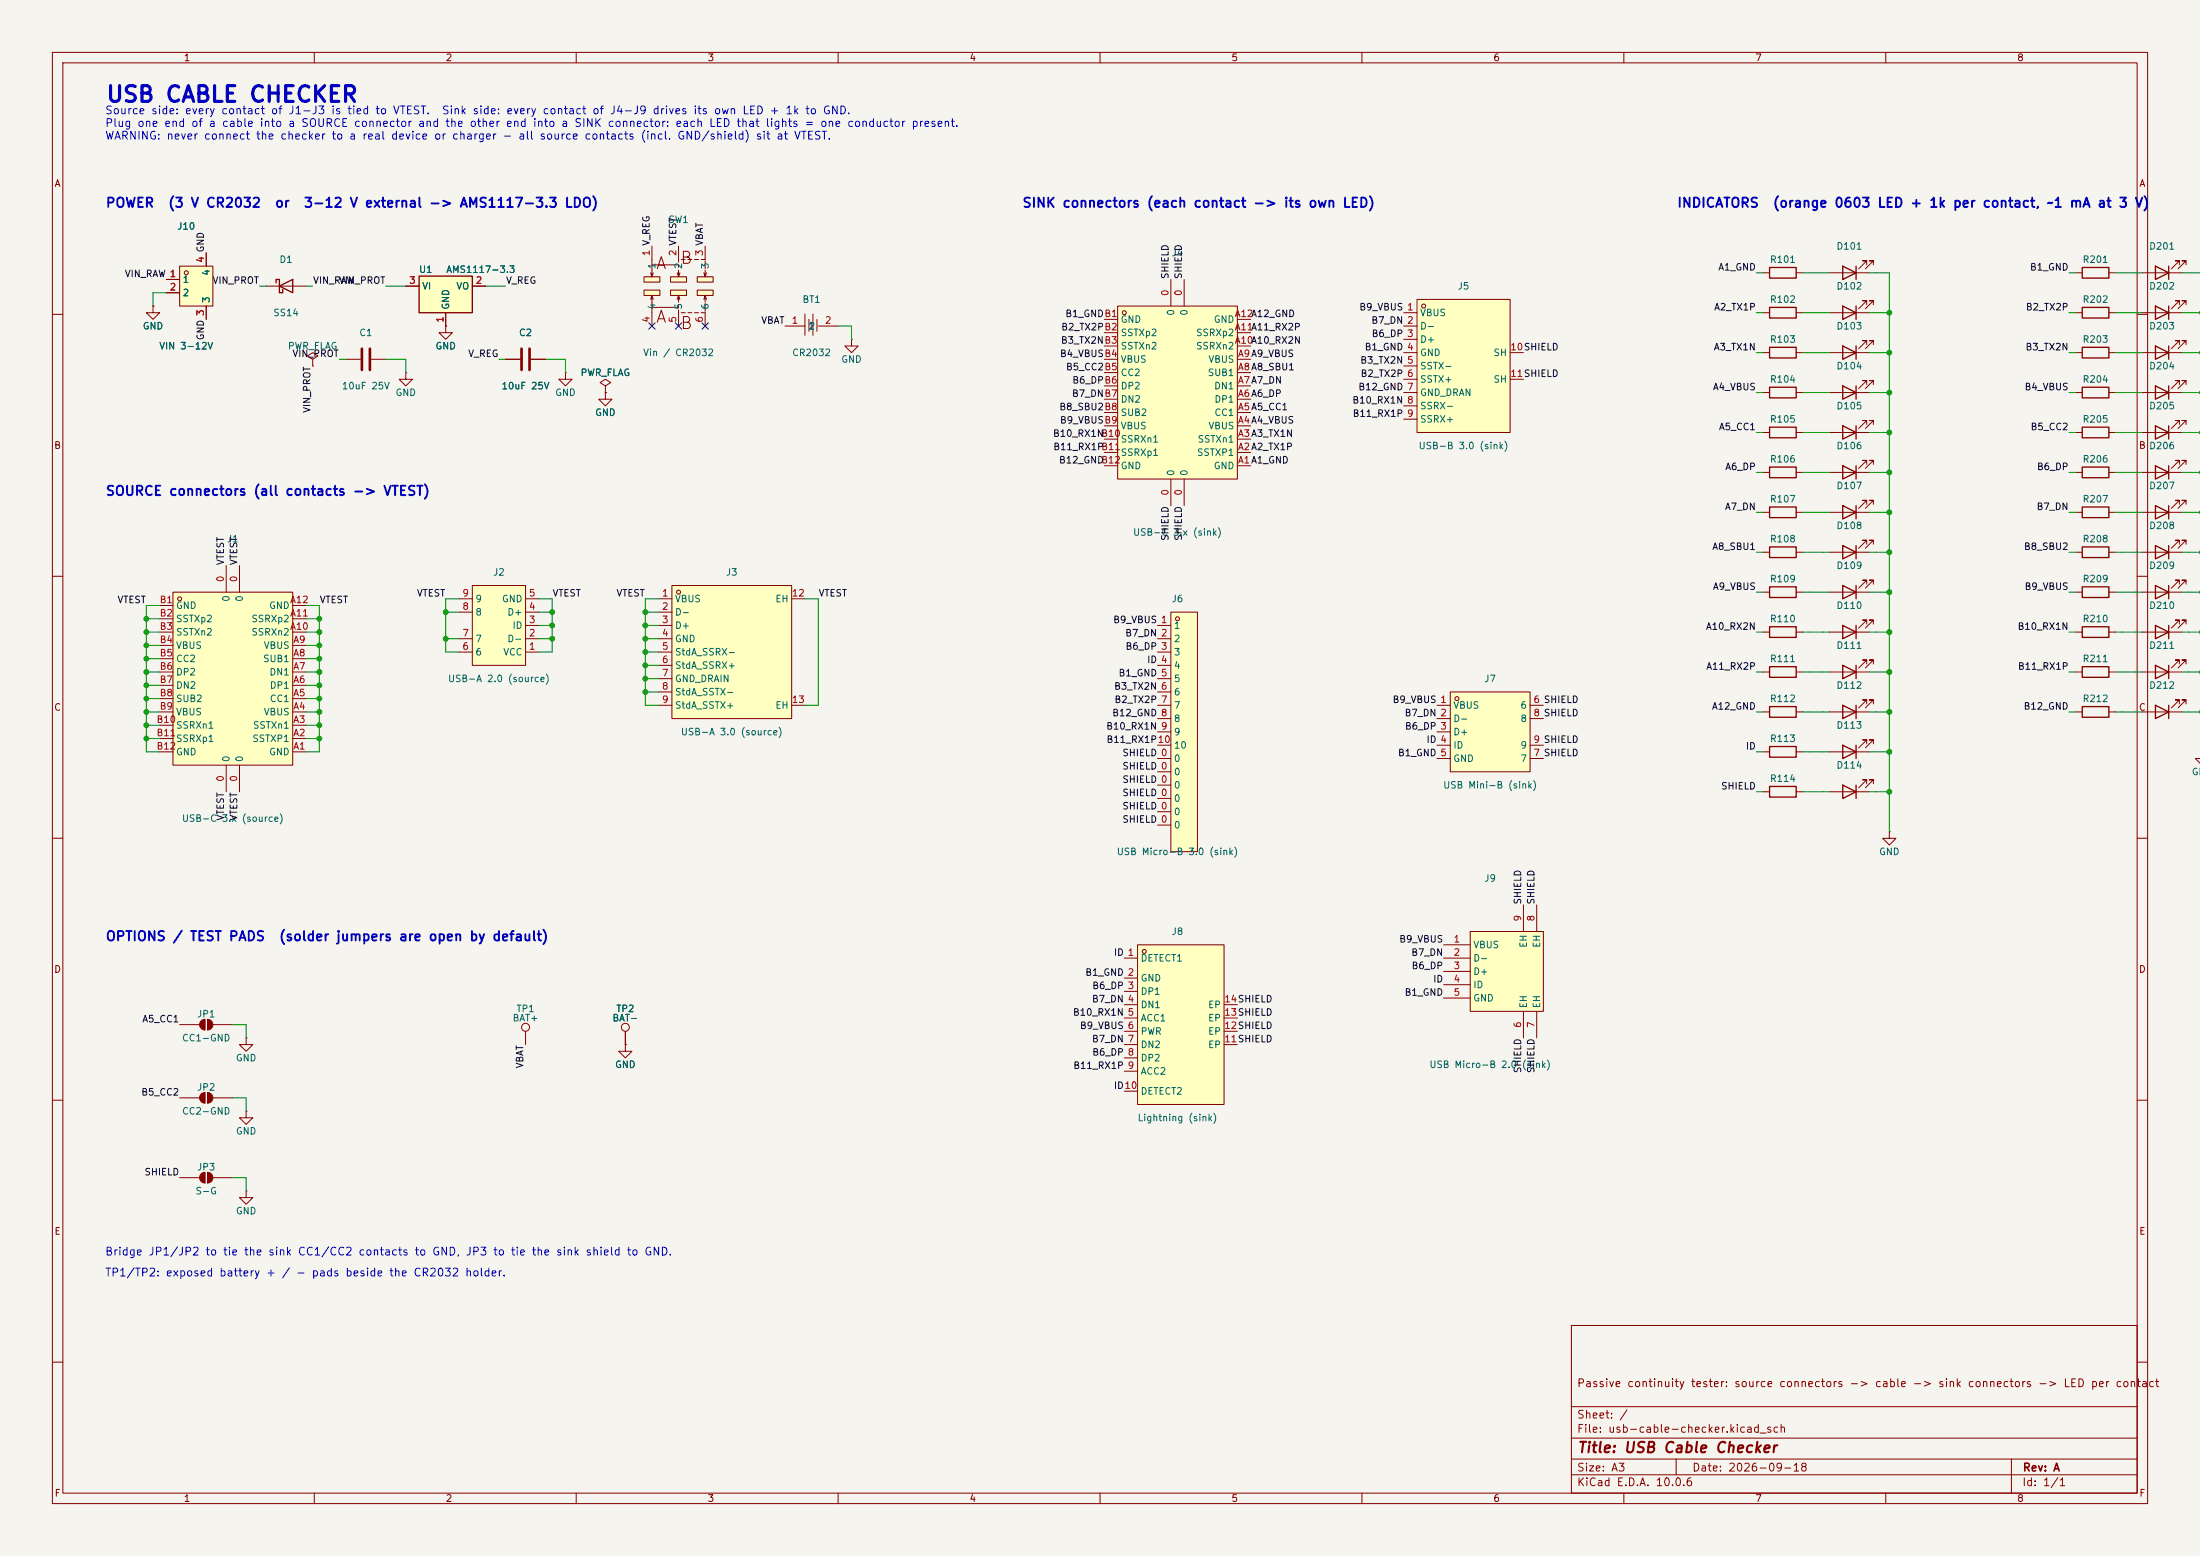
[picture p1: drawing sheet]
<svg xmlns="http://www.w3.org/2000/svg" width="420mm" height="297mm" viewBox="0 0 420 297" stroke-linecap="round" stroke-linejoin="round" font-family="sans-serif">
<path d="M0 0h420v297h-420z" fill="#f5f4ef" stroke="#f5f4ef" stroke-width=".19"/>
<g fill="none" stroke="#840000" stroke-width=".19">
<path d="M10 10h400v277h-400zM12 12h396v273h-396zM60 10v2M110 10v2M160 10v2M210 10v2M260 10v2M310 10v2M360 10v2M396.2 52.1h1.3M402.6 52.1h1.3M408.9 59.7h7.7"/>
<path d="M408.9 52.1h7.7M416.1 58.2v-.8h-.8h.8l-1.6 1.5M416.1 50.5v-.7h-.8h.8l-1.6 1.5M417.3 58.2v-.8h-.7h.7l-1.5 1.5M417.3 50.5v-.7h-.7h.7l-1.5 1.5M10 60h2M349.2 74.9h7.7M356.4 73.4v-.8h-.8h.8l-1.6 1.6M357.6 73.4v-.8h-.7h.7l-1.5 1.6M396.2 67.3h1.3M402.6 67.3h1.3M408 60h2"/>
<path d="M336.5 82.6h1.3M342.9 82.6h1.3M349.2 82.6h7.7M349.2 97.8h7.7M349.2 90.2h7.7M356.4 81v-.7h-.8h.8l-1.6 1.5M356.4 96.3v-.8h-.8h.8l-1.6 1.5M356.4 88.6v-.7h-.8h.8l-1.6 1.5M357.6 81v-.7h-.7h.7l-1.5 1.5M357.6 96.3v-.8h-.7h.7l-1.5 1.5M357.6 88.6v-.7h-.7h.7l-1.5 1.5M10 110h2"/>
<path d="M408 110h2M10 160h2M408 160h2M34.3 195.6h3.8M39.1 194.6v2M39.6 194.6v2M40.6 195.6h3.8M47 198.1v1.3h1.3l-1.3 1.3-1.3-1.3h1.3M47 198.1h.1M10 210h2M34.3 209.6h3.8M39.1 208.5v2.1"/>
<path d="M39.6 208.5v2.1M40.6 209.6h3.8M47 212.1v1.3h1.3l-1.3 1.2-1.3-1.2h1.3M47 212.1h.1M408 210h2M34.3 224.8h3.8M39.1 223.8v2M39.6 223.8v2M40.6 224.8h3.8M47 227.3v1.3h1.3l-1.3 1.3-1.3-1.3h1.3M47 227.3h.1M300 253h108v32h-108z"/>
<path d="M10 260h2M300 278.5h108M300 274.5h108M300 268.5h108M320 278.5v3M384 278.5v6.5M408 260h2M60 285v2M110 285v2M160 285v2M210 285v2M260 285v2"/>
<path d="M300 281.5h108M310 285v2M360 285v2"/>
</g>
<g fill="none" stroke="#840000" stroke-width=".25">
<path d="M397.5 51.1h5.1v2h-5.1zM411.5 58.4l2.5 1.3-2.5 1.3zM411.5 50.8l2.5 1.3-2.5 1.2zM414 50.8v2.5M414 58.4v2.6M351.8 73.7l2.5 1.2-2.5 1.3zM354.3 73.7v2.5M397.5 66.3h5.1v2h-5.1zM337.8 81.5h5.1v2.1h-5.1zM351.8 81.3l2.5 1.3-2.5 1.2zM351.8 96.5l2.5 1.3-2.5 1.3zM351.8 88.9l2.5 1.3-2.5 1.2z"/>
<path d="M354.3 81.3v2.5M354.3 88.9v2.5M354.3 96.5v2.6"/>
</g>
<g fill="#840000" stroke="#840000" stroke-width=".19">
<path d="M38.4 208.8l.7-.3v2.1a1.02 1.02 0 0 1-.9-.7 1.02 1.02 0 0 1 .2-1.1z"/>
<path d="M39.6 208.5a1.02 1.02 0 0 1 1 1.1 1.02 1.02 0 0 1-1 1z"/>
<path d="M38.4 194.9l.7-.3v2a1.02 1.02 0 0 1-.9-.6 1.02 1.02 0 0 1 .2-1.1z"/>
<path d="M39.6 194.6a1.02 1.02 0 0 1 1 1 1.02 1.02 0 0 1-1 1z"/>
<path d="M38.4 224.1l.7-.3v2a1.02 1.02 0 0 1-.9-.6 1.02 1.02 0 0 1 .2-1.1z"/>
<path d="M39.6 223.8a1.02 1.02 0 0 1 1 1 1.02 1.02 0 0 1-1 1z"/>
</g>
<path d="M33 113h22.9v33.1h-22.9z" fill="#ffffc2"/>
<g fill="none" stroke="#840000" stroke-width=".19">
<path d="M162.6 64.8v1.2h1.2l-1.2 1.3-1.3-1.3h1.3M162.6 64.8h.1M30.5 118.1h2.5M30.5 115.6h2.5M33 113h22.9v33.1h-22.9zM43.2 108v5M45.7 108v5M55.9 118.1h2.5M55.9 115.6h2.5M349.2 105.4h7.7M356.4 103.9v-.8h-.8h.8l-1.6 1.5M357.6 103.9v-.8h-.7h.7l-1.5 1.5"/>
<path d="M30.5 138.4h2.5M30.5 135.9h2.5M30.5 133.4h2.5M30.5 130.8h2.5M30.5 128.3h2.5M30.5 125.7h2.5M30.5 123.2h2.5M30.5 120.7h2.5M55.9 138.4h2.5M55.9 135.9h2.5M55.9 133.4h2.5M55.9 130.8h2.5"/>
<path d="M55.9 128.3h2.5M55.9 125.7h2.5M55.9 123.2h2.5M55.9 120.7h2.5M30.5 143.5h2.5M30.5 141h2.5M43.2 146.1v5M45.7 146.1v5M55.9 143.5h2.5M55.9 141h2.5"/>
<circle cx="34.3" cy="114.3" r=".38"/>
</g>
<path d="M351.8 104.1l2.5 1.3-2.5 1.3zM354.3 104.1v2.6" fill="none" stroke="#840000" stroke-width=".25"/>
<path d="M270.5 57.2h17.8v25.4h-17.8z" fill="#ffffc2"/>
<g fill="none" stroke="#840000" stroke-width=".19">
<path d="M153.7 59.9v4.1M155.2 59.9v4.1M268 59.7h2.5M270.5 57.2h17.8v25.4h-17.8zM149.9 62.2h3.8M154.4 61v2.3M156 61v2.3M156.2 62.2h3.8M268 62.2h2.5M268 64.8h2.5M268 67.3h2.5M268 69.9h2.5"/>
<path d="M268 72.4h2.5M268 74.9h2.5M268 77.5h2.5M288.3 67.3h2.5M288.3 72.4h2.5M268 80h2.5M349.2 113h7.7M356.4 111.5v-.8h-.8h.8l-1.6 1.6M357.6 111.5v-.8h-.7h.7l-1.5 1.6"/>
<circle cx="271.8" cy="58.4" r=".38"/>
</g>
<path d="M351.8 111.8l2.5 1.2-2.5 1.3zM354.3 111.8v2.5" fill="none" stroke="#840000" stroke-width=".25"/>
<path d="M128.3 111.8h22.8v25.4h-22.8z" fill="#ffffc2"/>
<g fill="none" stroke="#840000" stroke-width=".19">
<path d="M125.7 114.3h2.6M125.7 116.8h2.6M125.7 119.4h2.6M128.3 111.8h22.8v25.4h-22.8zM151.1 114.3h2.6M125.7 121.9h2.6M125.7 124.5h2.6M125.7 127h2.6M125.7 129.5h2.6M125.7 132.1h2.6M125.7 134.6h2.6M151.1 134.6h2.6"/>
<circle cx="129.5" cy="113" r=".38"/>
</g>
<path d="M90.2 111.8h10.1v15.2h-10.1z" fill="#ffffc2"/>
<g fill="none" stroke="#840000" stroke-width=".19">
<path d="M87.6 116.8h2.6M87.6 114.3h2.6M90.2 111.8h10.1v15.2h-10.1zM100.3 119.4h2.6M100.3 116.8h2.6M100.3 114.3h2.6M87.6 124.5h2.6M87.6 121.9h2.6M100.3 124.5h2.6M100.3 121.9h2.6M119.4 199.4v1.3h1.2l-1.2 1.2-1.3-1.2h1.3M119.4 199.4h.1"/>
<path d="M119.4 196.9v2.5"/>
<circle cx="119.4" cy="196.1" r=".76"/>
</g>
<g fill="#ffffc2">
<path d="M122.9 52.8h3.1v1h-3.1z"/>
<path d="M122.9 55.4h3.1v1h-3.1z"/>
<path d="M128 52.8h3.1v1h-3.1z"/>
<path d="M128 55.4h3.1v1h-3.1z"/>
<path d="M133.1 52.8h3v1h-3z"/>
<path d="M133.1 55.4h3v1h-3z"/>
</g>
<g fill="none" stroke="#840000" stroke-width=".19">
<path d="M122.9 52.8h3.1v1h-3.1zM122.9 55.4h3.1v1h-3.1zM124.2 57.2l.3-.8v2.3h5v-.5M124.5 47v3.6M124.5 58.7v3.5M124.5 56.4l.2 .8M124.7 52.1l-.2 .7M128 52.8h3.1v1h-3.1zM128 55.4h3.1v1h-3.1zM129.3 57.2l.2-.8v1.3M129.5 51v-.4h-5v2.2l-.3-.7M129.5 51.6v1.2l-.2-.7"/>
<path d="M129.5 47v3M129.5 59.2v3M129.5 56.4l.3 .8M129.8 52.1l-.3 .7M130.1 49.5h.7M130.1 59.7h.7M131.3 49.5h.8M131.3 59.7h.8M132.6 49.5h.7M132.6 59.7h.7M133.1 52.8h3v1h-3zM133.1 55.4h3v1h-3z"/>
<path d="M133.9 59.7h.7v2.5M134.4 57.2l.2-.8v1.3M134.6 51.6v1.2l-.2-.7M134.6 47v2.5h-.7M134.6 49.8v.5M134.6 50.6v.7M134.6 57.9v.8M134.6 58.9v.5M134.6 56.4l.3 .8M134.9 52.1l-.3 .7M336.5 59.7h1.3M342.9 59.7h1.3"/>
<path d="M396.2 59.7h1.3M402.6 59.7h1.3M115.6 74.9v1.3h1.2l-1.2 1.3-1.3-1.3h1.3M115.6 74.9h.1M336.5 67.3h1.3M342.9 67.3h1.3M349.2 67.3h7.7M356.4 65.8v-.8h-.8h.8l-1.6 1.5M357.6 65.8v-.8h-.7h.7l-1.5 1.5M336.5 90.2h1.3M336.5 97.8h1.3M342.9 90.2h1.3"/>
<path d="M342.9 97.8h1.3M336.5 113h1.3M342.9 113h1.3"/>
</g>
<path d="M337.8 58.7h5.1v2h-5.1zM397.5 58.7h5.1v2h-5.1zM337.8 66.3h5.1v2h-5.1zM351.8 66l2.5 1.3-2.5 1.3zM354.3 66v2.6M337.8 89.2h5.1v2h-5.1zM337.8 96.8h5.1v2h-5.1zM337.8 112h5.1v2h-5.1z" fill="none" stroke="#840000" stroke-width=".25"/>
<path d="M213.4 58.4h22.8v33h-22.8z" fill="#ffffc2"/>
<g fill="none" stroke="#840000" stroke-width=".19">
<path d="M213.4 58.4h22.8v33h-22.8zM223.5 53.3v5.1M226.1 53.3v5.1M96.5 68.6h2.8M101.3 68.6h2.8M107.9 71.1v1.3h1.3l-1.3 1.3-1.2-1.3h1.2M107.9 71.1h.1M115.6 73.7l1-.7-1-.6-1 .6 1 .7v1.2M115.6 74.9h.1M210.8 78.7h2.6M210.8 76.2h2.6M210.8 73.7h2.6"/>
<path d="M210.8 71.1h2.6M210.8 68.6h2.6M210.8 66h2.6M210.8 63.5h2.6M210.8 61h2.6M236.2 78.7h2.6M236.2 76.2h2.6M236.2 73.7h2.6M236.2 71.1h2.6M236.2 68.6h2.6M236.2 66h2.6M236.2 63.5h2.6"/>
<path d="M236.2 61h2.6M210.8 88.9h2.6M210.8 86.4h2.6M210.8 83.8h2.6M210.8 81.3h2.6M223.5 91.4v5.1M226.1 91.4v5.1M236.2 88.9h2.6M236.2 86.4h2.6M236.2 83.8h2.6M236.2 81.3h2.6M336.5 105.4h1.3"/>
<path d="M342.9 105.4h1.3M356.4 119.1v-.7h-.8h.8l-1.6 1.5M357.6 119.1v-.7h-.7h.7l-1.5 1.5M336.5 128.3h1.3M336.5 120.7h1.3M336.5 135.9h1.3M342.9 128.3h1.3M342.9 120.7h1.3M342.9 135.9h1.3M349.2 128.3h7.7M349.2 120.7h7.7M349.2 135.9h7.7"/>
<path d="M356.4 126.7v-.7h-.8h.8l-1.6 1.5M356.4 134.4v-.8h-.8h.8l-1.6 1.5M357.6 126.7v-.7h-.7h.7l-1.5 1.5M357.6 134.4v-.8h-.7h.7l-1.5 1.5M336.5 151.1h1.3M336.5 143.5h1.3M342.9 151.1h1.3M342.9 143.5h1.3M349.2 151.1h7.7M349.2 143.5h7.7M356.4 149.6v-.8h-.8h.8l-1.6 1.6M356.4 142v-.8h-.8h.8l-1.6 1.5"/>
<path d="M357.6 149.6v-.8h-.7h.7l-1.5 1.6M357.6 142v-.8h-.7h.7l-1.5 1.5M360.7 158.8v1.2h1.2l-1.2 1.3-1.3-1.3h1.3M360.7 158.8h.1M100.3 196.9v2.5"/>
<circle cx="214.6" cy="59.7" r=".38"/>
<circle cx="100.3" cy="196.1" r=".76"/>
</g>
<g fill="none" stroke="#840000" stroke-width=".25">
<path d="M337.8 104.4h5.1v2h-5.1zM337.8 119.6h5.1v2.1h-5.1zM351.8 119.4l2.5 1.3-2.5 1.2zM354.3 119.4v2.5M337.8 127.3h5.1v2h-5.1zM337.8 134.9h5.1v2h-5.1zM351.8 127l2.5 1.3-2.5 1.2zM351.8 134.6l2.5 1.3-2.5 1.3zM354.3 127v2.5M354.3 134.6v2.6M337.8 150.1h5.1v2h-5.1zM337.8 142.5h5.1v2h-5.1z"/>
<path d="M351.8 149.9l2.5 1.2-2.5 1.3zM351.8 142.2l2.5 1.3-2.5 1.3zM354.3 142.2v2.6M354.3 149.9v2.5"/>
</g>
<path d="M99.6 66.5v4.1M101.1 66.5v4.1" fill="none" stroke="#840000" stroke-width=".51"/>
<path d="M80 52.7h10.2v7h-10.2z" fill="#ffffc2"/>
<path d="M80 52.7h10.2v7h-10.2z" fill="none" stroke="#840000" stroke-width=".25"/>
<path d="M77.5 54.6h2.5M85.1 59.7v2.5M90.2 54.6h2.5" fill="none" stroke="#840000" stroke-width=".19"/>
<path d="M34.3 50.8h6.3v7.6h-6.3z" fill="#ffffc2"/>
<g fill="none" stroke="#840000" stroke-width=".19">
<path d="M29.2 58.4v1.3h1.3l-1.3 1.3-1.3-1.3h1.3M29.2 58.4h.1M31.7 53.3h2.6M31.7 55.9h2.6M34.3 50.8h6.3v7.6h-6.3zM39.4 48.3v2.5M39.4 58.4v2.6M50.8 54.6h7.6M336.5 52.1h1.3M342.9 52.1h1.3M59.7 68.6l1-.7-1-.6-1 .6 1 .7v1.3M59.7 69.9h.1"/>
<path d="M66 68.6h2.8M70.9 68.6h2.8M77.5 71.1v1.3h1.2l-1.2 1.3-1.3-1.3h1.3M77.5 71.1h.1M85.1 62.2v1.3h1.3l-1.3 1.3-1.3-1.3h1.3M85.1 62.2h.1M396.2 82.6h1.3M396.2 90.2h1.3M402.6 82.6h1.3M402.6 90.2h1.3M408.9 82.6h7.7M408.9 90.2h7.7"/>
<path d="M416.1 81v-.7h-.8h.8l-1.6 1.5M416.1 88.6v-.7h-.8h.8l-1.6 1.5M417.3 81v-.7h-.7h.7l-1.5 1.5M417.3 88.6v-.7h-.7h.7l-1.5 1.5"/>
<circle cx="35.6" cy="52.1" r=".38"/>
</g>
<path d="M52.7 54v-.7h.6v2.6h.7v-.7M53.3 54.6l2.6-1.3v2.6zM337.8 51.1h5.1v2h-5.1zM397.5 89.2h5.1v2h-5.1zM397.5 81.5h5.1v2.1h-5.1zM411.5 81.3l2.5 1.3-2.5 1.2zM411.5 88.9l2.5 1.3-2.5 1.2zM414 81.3v2.5M414 88.9v2.5" fill="none" stroke="#840000" stroke-width=".25"/>
<path d="M69.1 66.5v4.1M70.6 66.5v4.1" fill="none" stroke="#840000" stroke-width=".51"/>
<path d="M217.2 180.3h16.5v30.5h-16.5z" fill="#ffffc2"/>
<g fill="none" stroke="#840000" stroke-width=".19">
<path d="M349.2 52.1h7.7M349.2 59.7h7.7M356.4 50.5v-.7h-.8h.8l-1.6 1.5M356.4 58.2v-.8h-.8h.8l-1.6 1.5M357.6 50.5v-.7h-.7h.7l-1.5 1.5M357.6 58.2v-.8h-.7h.7l-1.5 1.5M408.9 74.9h7.7M416.1 73.4v-.8h-.8h.8l-1.6 1.6M417.3 73.4v-.8h-.7h.7l-1.5 1.6M396.2 97.8h1.3M402.6 97.8h1.3M408.9 113h7.7"/>
<path d="M408.9 105.4h7.7M416.1 111.5v-.8h-.8h.8l-1.6 1.6M416.1 103.9v-.8h-.8h.8l-1.6 1.5M416.1 119.1v-.7h-.8h.8l-1.6 1.5M417.3 111.5v-.8h-.7h.7l-1.5 1.6M417.3 103.9v-.8h-.7h.7l-1.5 1.5M417.3 119.1v-.7h-.7h.7l-1.5 1.5M396.2 120.7h1.3M396.2 128.3h1.3M402.6 120.7h1.3M402.6 128.3h1.3M408.9 135.9h7.7"/>
<path d="M408.9 120.7h7.7M416.1 134.4v-.8h-.8h.8l-1.6 1.5M417.3 134.4v-.8h-.7h.7l-1.5 1.5M420 144.8h-.9l.9 .9M214.6 182.9h2.6M214.6 186.7h2.6M214.6 189.2h2.6M214.6 191.8h2.6M214.6 194.3h2.6M214.6 196.9h2.6M214.6 199.4h2.6M217.2 180.3h16.5v30.5h-16.5z"/>
<path d="M233.7 191.8h2.5M233.7 194.3h2.5M233.7 196.9h2.5M233.7 199.4h2.5M214.6 201.9h2.6M214.6 204.5h2.6M214.6 208.3h2.6"/>
<circle cx="218.4" cy="181.6" r=".38"/>
</g>
<g fill="none" stroke="#840000" stroke-width=".25">
<path d="M351.8 50.8l2.5 1.3-2.5 1.2zM351.8 58.4l2.5 1.3-2.5 1.3zM354.3 50.8v2.5M354.3 58.4v2.6M411.5 73.7l2.5 1.2-2.5 1.3zM414 73.7v2.5M397.5 96.8h5.1v2h-5.1zM397.5 119.6h5.1v2.1h-5.1zM411.5 111.8l2.5 1.2-2.5 1.3zM411.5 104.1l2.5 1.3-2.5 1.3zM411.5 119.4l2.5 1.3-2.5 1.2zM414 104.1v2.6"/>
<path d="M414 111.8v2.5M414 119.4v2.5M397.5 127.3h5.1v2h-5.1zM411.5 134.6l2.5 1.3-2.5 1.3zM414 134.6v2.6"/>
</g>
<path d="M276.9 132.1h15.2v15.2h-15.2z" fill="#ffffc2"/>
<g fill="none" stroke="#840000" stroke-width=".19">
<path d="M274.3 134.6h2.6M274.3 137.2h2.6M274.3 139.7h2.6M276.9 132.1h15.2v15.2h-15.2zM292.1 134.6h2.5M292.1 137.2h2.5M274.3 142.2h2.6M274.3 144.8h2.6M292.1 142.2h2.5M292.1 144.8h2.5"/>
<circle cx="278.1" cy="133.4" r=".38"/>
</g>
<path d="M280.7 177.8h13.9v15.2h-13.9z" fill="#ffffc2"/>
<g fill="none" stroke="#840000" stroke-width=".19">
<path d="M408.9 97.8h7.7M416.1 96.3v-.8h-.8h.8l-1.6 1.5M417.3 96.3v-.8h-.7h.7l-1.5 1.5M396.2 105.4h1.3M396.2 113h1.3M402.6 105.4h1.3M402.6 113h1.3M396.2 135.9h1.3M402.6 135.9h1.3M408.9 128.3h7.7M416.1 126.7v-.7h-.8h.8l-1.6 1.5M417.3 126.7v-.7h-.7h.7l-1.5 1.5"/>
<path d="M280.7 177.8h13.9v15.2h-13.9zM290.8 172.7v5.1M293.4 172.7v5.1M275.6 180.3h5.1M275.6 182.9h5.1M275.6 185.4h5.1M275.6 188h5.1M275.6 190.5h5.1M290.8 193v5.1M293.4 193v5.1"/>
</g>
<path d="M411.5 96.5l2.5 1.3-2.5 1.3zM414 96.5v2.6M397.5 104.4h5.1v2h-5.1zM397.5 112h5.1v2h-5.1zM397.5 134.9h5.1v2h-5.1zM411.5 127l2.5 1.3-2.5 1.2zM414 127v2.5" fill="none" stroke="#840000" stroke-width=".25"/>
<path d="M223.5 116.8h5.1v45.8h-5.1z" fill="#ffffc2"/>
<g fill="none" stroke="#840000" stroke-width=".19">
<path d="M29.2 58.4h.1M31.7 53.3h2.6M31.7 55.9h2.6M39.4 48.3v2.5M39.4 58.4v2.6M77.5 54.6h2.5M85.1 59.7v2.5M90.2 54.6h2.5M85.1 62.2h.1M96.5 68.6h2.8M101.3 68.6h2.8M115.6 74.9h.1"/>
<path d="M336.5 74.9h1.3M342.9 74.9h1.3M396.2 74.9h1.3M402.6 74.9h1.3M408.9 67.3h7.7M416.1 65.8v-.8h-.8h.8l-1.6 1.5M417.3 65.8v-.8h-.7h.7l-1.5 1.5M221 119.4h2.5M223.5 116.8h5.1v45.8h-5.1zM221 121.9h2.5M221 124.5h2.5M221 127h2.5"/>
<path d="M221 129.5h2.5M221 132.1h2.5M221 134.6h2.5M221 137.2h2.5M221 139.7h2.5M221 144.8h2.5M221 147.3h2.5M221 149.9h2.5M221 152.4h2.5M221 154.9h2.5M221 157.5h2.5M221 142.2h2.5"/>
<path d="M119.4 199.4h.1M119.4 196.9v2.5"/>
<circle cx="224.8" cy="118.1" r=".38"/>
</g>
<path d="M337.8 73.9h5.1v2h-5.1zM397.5 73.9h5.1v2h-5.1zM411.5 66l2.5 1.3-2.5 1.3zM414 66v2.6" fill="none" stroke="#840000" stroke-width=".25"/>
<g fill="none" stroke="#009600" stroke-width=".19">
<path d="M31.7 55.9h-2.5v2.5M49.5 54.6h1.3M58.4 54.6h1.3M73.7 54.6h3.8M92.7 54.6h3.8M335.3 59.7h1.2M335.3 52.1h1.2M344.2 59.7h5M344.2 52.1h5M356.9 59.7h3.8M356.9 52.1h3.8v106.7M395 59.7h1.2"/>
<path d="M395 52.1h1.2M403.9 59.7h5M403.9 52.1h5M416.6 59.7h3.4M416.6 52.1h3.4M64.8 68.6h1.2M73.7 68.6h3.8v2.5M95.2 68.6h1.3M104.1 68.6h3.8v2.5M160 62.2h2.6v2.6M335.3 74.9h1.2M335.3 67.3h1.2"/>
<path d="M344.2 74.9h5M344.2 67.3h5M356.9 74.9h3.8M356.9 67.3h3.8M395 74.9h1.2M395 67.3h1.2M403.9 74.9h5M403.9 67.3h5M416.6 74.9h3.4M416.6 67.3h3.4M335.3 90.2h1.2M335.3 82.6h1.2"/>
<path d="M335.3 97.8h1.2M344.2 90.2h5M344.2 82.6h5M344.2 97.8h5M356.9 90.2h3.8M356.9 82.6h3.8M356.9 97.8h3.8M395 90.2h1.2M395 82.6h1.2M395 97.8h1.2M403.9 90.2h5M403.9 82.6h5"/>
<path d="M403.9 97.8h5M416.6 90.2h3.4M416.6 82.6h3.4M416.6 97.8h3.4M27.9 118.1h2.6M30.5 115.6h-2.6v27.9h2.6M58.4 115.6h2.6v27.9h-2.6M58.4 118.1h2.6M85.1 116.8h2.5M87.6 114.3h-2.5v10.2h2.5M102.9 114.3h2.5v10.2h-2.5M102.9 119.4h2.5"/>
<path d="M102.9 116.8h2.5M123.2 119.4h2.5M123.2 116.8h2.5M125.7 114.3h-2.5v20.3h2.5M153.7 114.3h2.5v20.3h-2.5M335.3 113h1.2M335.3 105.4h1.2M344.2 113h5M344.2 105.4h5M356.9 113h3.8M356.9 105.4h3.8M395 113h1.2"/>
<path d="M395 105.4h1.2M403.9 113h5M403.9 105.4h5M416.6 113h3.4M416.6 105.4h3.4M27.9 135.9h2.6M27.9 128.3h2.6M27.9 120.7h2.6M27.9 125.7h2.6M27.9 123.2h2.6M27.9 130.8h2.6M27.9 133.4h2.6"/>
<path d="M27.9 138.4h2.6M58.4 135.9h2.6M58.4 128.3h2.6M58.4 120.7h2.6M58.4 125.7h2.6M58.4 123.2h2.6M58.4 130.8h2.6M58.4 133.4h2.6M58.4 138.4h2.6M85.1 121.9h2.5M102.9 121.9h2.5M123.2 124.5h2.5"/>
<path d="M123.2 121.9h2.5M123.2 129.5h2.5M123.2 132.1h2.5M123.2 127h2.5M335.3 135.9h1.2M335.3 128.3h1.2M335.3 120.7h1.2M344.2 135.9h5M344.2 128.3h5M344.2 120.7h5M356.9 135.9h3.8M356.9 128.3h3.8"/>
<path d="M356.9 120.7h3.8M395 135.9h1.2M395 128.3h1.2M395 120.7h1.2M403.9 135.9h5M403.9 128.3h5M403.9 120.7h5M416.6 135.9h3.4M416.6 128.3h3.4M416.6 120.7h3.4M27.9 141h2.6M58.4 141h2.6"/>
<path d="M335.3 151.1h1.2M335.3 143.5h1.2M344.2 151.1h5M344.2 143.5h5M356.9 151.1h3.8M356.9 143.5h3.8M44.4 195.6h2.6v2.5M44.4 209.6h2.6v2.5M44.4 224.8h2.6v2.5"/>
</g>
<path d="M123.9 61.6l1.2 1.2M125.1 61.6l-1.2 1.2M128.9 61.6l1.2 1.2M130.1 61.6l-1.2 1.2M134 61.6l1.2 1.2M135.2 61.6l-1.2 1.2" fill="none" stroke="#000084" stroke-width=".19"/>
<g fill="#009600" stroke="#009600" stroke-width=".19">
<path d="M420 82.1v.9l-.1-.4z"/>
<path d="M420 89.7v.9l-.1-.4z"/>
<path d="M420 66.9v.9l-.1-.5z"/>
<path d="M420 59.2v.9l-.1-.4z"/>
<path d="M420 74.5v.9l-.1-.5z"/>
<path d="M420 127.8v.9l-.1-.4z"/>
<path d="M420 97.3v.9l-.1-.4z"/>
<path d="M420 105v.9l-.1-.5z"/>
<path d="M420 112.6v.9l-.1-.5z"/>
<path d="M420 120.2v.9l-.1-.4z"/>
<path d="M420 135.4v.9l-.1-.4z"/>
<circle cx="360.7" cy="151.1" r=".46"/>
<circle cx="360.7" cy="135.9" r=".46"/>
<circle cx="360.7" cy="128.3" r=".46"/>
<circle cx="360.7" cy="143.5" r=".46"/>
<circle cx="360.7" cy="120.7" r=".46"/>
<circle cx="360.7" cy="82.6" r=".46"/>
<circle cx="360.7" cy="90.2" r=".46"/>
<circle cx="360.7" cy="97.8" r=".46"/>
<circle cx="360.7" cy="105.4" r=".46"/>
<circle cx="360.7" cy="113" r=".46"/>
<circle cx="360.7" cy="67.3" r=".46"/>
<circle cx="360.7" cy="74.9" r=".46"/>
<circle cx="360.7" cy="59.7" r=".46"/>
<circle cx="61" cy="118.1" r=".46"/>
<circle cx="27.9" cy="118.1" r=".46"/>
<circle cx="61" cy="120.7" r=".46"/>
<circle cx="27.9" cy="120.7" r=".46"/>
<circle cx="27.9" cy="128.3" r=".46"/>
<circle cx="27.9" cy="130.8" r=".46"/>
<circle cx="27.9" cy="123.2" r=".46"/>
<circle cx="27.9" cy="125.7" r=".46"/>
<circle cx="61" cy="133.4" r=".46"/>
<circle cx="61" cy="135.9" r=".46"/>
<circle cx="61" cy="123.2" r=".46"/>
<circle cx="61" cy="125.7" r=".46"/>
<circle cx="61" cy="128.3" r=".46"/>
<circle cx="61" cy="130.8" r=".46"/>
<circle cx="61" cy="138.4" r=".46"/>
<circle cx="61" cy="141" r=".46"/>
<circle cx="27.9" cy="138.4" r=".46"/>
<circle cx="27.9" cy="141" r=".46"/>
<circle cx="27.9" cy="133.4" r=".46"/>
<circle cx="27.9" cy="135.9" r=".46"/>
<circle cx="105.4" cy="116.8" r=".46"/>
<circle cx="105.4" cy="119.4" r=".46"/>
<circle cx="105.4" cy="121.9" r=".46"/>
<circle cx="85.1" cy="116.8" r=".46"/>
<circle cx="85.1" cy="121.9" r=".46"/>
<circle cx="123.2" cy="124.5" r=".46"/>
<circle cx="123.2" cy="127" r=".46"/>
<circle cx="123.2" cy="129.5" r=".46"/>
<circle cx="123.2" cy="132.1" r=".46"/>
<circle cx="123.2" cy="119.4" r=".46"/>
<circle cx="123.2" cy="121.9" r=".46"/>
<circle cx="123.2" cy="116.8" r=".46"/>
</g>
<text font-size="3" fill="#0000c2" x="20.1" y="20.3">USB CABLE CHECKER</text>
<g font-size="2.3" fill="#840000">
<text x="125" y="52">A</text>
<text x="129.7" y="51">B</text>
<text x="125" y="62.2">A</text>
<text x="129.7" y="63.4">B</text>
</g>
<text font-size="2" fill="#840000" x="301" y="277.8">Title: USB Cable Checker</text>
<g font-size="1.8" fill="#0000c2">
<text x="20.1" y="40.1">POWER</text>
<text x="32" y="40.1">(3 V CR2032</text>
<text x="52.4" y="40.1">or</text>
<text x="57.9" y="40.1">3-12 V external -&gt; AMS1117-3.3 LDO)</text>
<text x="195.1" y="40.1">SINK connectors (each contact -&gt; its own LED)</text>
<text x="320.1" y="40.1">INDICATORS</text>
<text x="338.3" y="40.1">(orange 0603 LED + 1k per contact, ~1 mA at 3 V)</text>
<text x="20.1" y="95.1">SOURCE connectors (all contacts -&gt; VTEST)</text>
<text x="20.1" y="180.1">OPTIONS / TEST PADS</text>
<text x="53.1" y="180.1">(solder jumpers are open by default)</text>
</g>
<g font-size="1.5" fill="#0000c2">
<text x="20" y="22.2">Source side: every contact of J1-J3 is tied to VTEST.</text>
<text x="84.2" y="22.2">Sink side: every contact of J4-J9 drives its own LED + 1k to GND.</text>
<text x="20" y="24.6">Plug one end of a cable into a SOURCE connector and the other end into a SINK connector: each LED that lights = one conductor present.</text>
<text x="20" y="27">WARNING: never connect the checker to a real device or charger - all source contacts (incl. GND/shield) sit at VTEST.</text>
<text x="20" y="244">TP1/TP2: exposed battery + / - pads beside the CR2032 holder.</text>
<text x="20" y="240">Bridge JP1/JP2 to tie the sink CC1/CC2 contacts to GND, JP3 to tie the sink shield to GND.</text>
</g>
<g font-size="1.5" fill="#840000">
<text x="300.9" y="265.1">Passive continuity tester: source connectors -&gt; cable -&gt; sink connectors -&gt; LED per contact</text>
<text x="300.9" y="273.8">File: usb-cable-checker.kicad_sch</text>
<text x="300.9" y="271.1">Sheet: /</text>
<text x="300.9" y="281.2">Size: A3</text>
<text x="322.9" y="281.2">Date: 2026-09-18</text>
<text x="386" y="281.2">Rev: A</text>
<text x="300.9" y="284">KiCad E.D.A. 10.0.6</text>
<text x="385.9" y="284">Id: 1/1</text>
</g>
<g font-size="1.3" fill="#840000">
<text x="35" y="12">1</text>
<text x="85" y="12">2</text>
<text x="135" y="12">3</text>
<text x="185" y="12">4</text>
<text x="235" y="12">5</text>
<text x="285" y="12">6</text>
<text x="335" y="12">7</text>
<text x="385" y="12">8</text>
<text x="10.3" y="36">A</text>
<text x="408.3" y="36">A</text>
<text x="10.2" y="86">B</text>
<text x="408.2" y="86">B</text>
<text x="10.2" y="136">C</text>
<text x="408.2" y="136">C</text>
<text x="10.2" y="186">D</text>
<text x="408.2" y="186">D</text>
<text x="10.3" y="236">E</text>
<text x="408.3" y="236">E</text>
<text x="10.3" y="286">F</text>
<text x="35" y="287">1</text>
<text x="85" y="287">2</text>
<text x="135" y="287">3</text>
<text x="185" y="287">4</text>
<text x="235" y="287">5</text>
<text x="285" y="287">6</text>
<text x="335" y="287">7</text>
<text x="385" y="287">8</text>
<text x="408.3" y="286">F</text>
</g>
<g font-size="1.3" fill="#006464">
<text x="33.7" y="44.1">J10</text>
<text x="127.5" y="42.9">SW1</text>
<text x="350.5" y="48">D101</text>
<text x="410.2" y="48">D201</text>
<text x="40.3" y="52.7" transform="rotate(-90 40.3 52.7)">4</text>
<text x="53.2" y="50.5">D1</text>
<text x="79.9" y="52.4">U1</text>
<text x="85.1" y="52.4">AMS1117-3.3</text>
<text x="125.4" y="51.5" transform="rotate(-90 125.4 51.5)">1</text>
<text x="130.5" y="51.5" transform="rotate(-90 130.5 51.5)">2</text>
<text x="135.6" y="51.5" transform="rotate(-90 135.6 51.5)">3</text>
<text x="223.6" y="49.2">J4</text>
<text x="337.8" y="50.5">R101</text>
<text x="397.5" y="50.5">R201</text>
<text x="34.8" y="54.3">1</text>
<text x="34.8" y="56.8">2</text>
<text x="40.3" y="57.9" transform="rotate(-90 40.3 57.9)">3</text>
<text x="80.5" y="55.6">VI</text>
<text x="86.1" y="59.2" transform="rotate(-90 86.1 59.2)">GND</text>
<text x="87" y="55.6">VO</text>
<text x="125.4" y="59.2" transform="rotate(-90 125.4 59.2)">4</text>
<text x="130.5" y="59.2" transform="rotate(-90 130.5 59.2)">5</text>
<text x="135.6" y="59.2" transform="rotate(-90 135.6 59.2)">6</text>
<text x="153.1" y="58.1">BT1</text>
<text x="278.2" y="55.6">J5</text>
<text x="337.8" y="58.1">R102</text>
<text x="350.5" y="55.6">D102</text>
<text x="397.5" y="58.1">R202</text>
<text x="410.2" y="55.6">D202</text>
<text x="27.1" y="63.2">GND</text>
<text x="52.1" y="60.7">SS14</text>
<text x="68.5" y="64.5">C1</text>
<text x="99" y="64.5">C2</text>
<text x="154.2" y="63.2">1</text>
<text x="154.3" y="63.2">2</text>
<text x="213.8" y="61.9">GND</text>
<text x="213.8" y="64.5">SSTXp2</text>
<text x="224.5" y="60.4" transform="rotate(-90 224.5 60.4)">0</text>
<text x="227" y="60.4" transform="rotate(-90 227 60.4)">0</text>
<text x="228.2" y="64.5">SSRXp2</text>
<text x="231.6" y="61.9">GND</text>
<text x="271" y="60.7">VBUS</text>
<text x="271" y="63.2">D-</text>
<text x="271" y="65.7">D+</text>
<text x="337.8" y="65.7">R103</text>
<text x="350.5" y="63.2">D103</text>
<text x="397.5" y="65.7">R203</text>
<text x="410.2" y="63.2">D203</text>
<text x="30.3" y="67">VIN 3-12V</text>
<text x="54.8" y="67">PWR_FLAG</text>
<text x="83" y="67">GND</text>
<text x="122.7" y="68.3">Vin / CR2032</text>
<text x="151.1" y="68.3">CR2032</text>
<text x="160.5" y="69.5">GND</text>
<text x="213.8" y="67">SSTXn2</text>
<text x="213.8" y="69.5">VBUS</text>
<text x="228.2" y="67">SSRXn2</text>
<text x="230.6" y="69.5">VBUS</text>
<text x="271" y="68.3">GND</text>
<text x="271" y="70.8">SSTX-</text>
<text x="285" y="68.3">SH</text>
<text x="350.5" y="70.8">D104</text>
<text x="410.2" y="70.8">D204</text>
<text x="65.2" y="74.6">10uF 25V</text>
<text x="75.4" y="75.9">GND</text>
<text x="95.6" y="74.6">10uF 25V</text>
<text x="105.9" y="75.9">GND</text>
<text x="110.7" y="72.1">PWR_FLAG</text>
<text x="213.8" y="72.1">CC2</text>
<text x="213.8" y="74.6">DP2</text>
<text x="213.8" y="77.2">DN2</text>
<text x="230.5" y="72.1">SUB1</text>
<text x="231.7" y="74.6">DN1</text>
<text x="231.7" y="77.2">DP1</text>
<text x="271" y="73.4">SSTX+</text>
<text x="271" y="75.9">GND_DRAN</text>
<text x="285" y="73.4">SH</text>
<text x="337.8" y="73.4">R104</text>
<text x="397.5" y="73.4">R204</text>
<text x="113.5" y="79.7">GND</text>
<text x="213.8" y="79.7">SUB2</text>
<text x="213.8" y="82.2">VBUS</text>
<text x="230.6" y="82.2">VBUS</text>
<text x="231.7" y="79.7">CC1</text>
<text x="271" y="78.4">SSRX-</text>
<text x="271" y="81">SSRX+</text>
<text x="337.8" y="81">R105</text>
<text x="350.5" y="78.4">D105</text>
<text x="397.5" y="81">R205</text>
<text x="410.2" y="78.4">D205</text>
<text x="213.8" y="84.8">SSRXn1</text>
<text x="213.8" y="87.3">SSRXp1</text>
<text x="213.8" y="89.9">GND</text>
<text x="228.4" y="87.3">SSTXP1</text>
<text x="228.5" y="84.8">SSTXn1</text>
<text x="231.6" y="89.9">GND</text>
<text x="270.7" y="86.1">USB-B 3.0 (sink)</text>
<text x="337.8" y="88.6">R106</text>
<text x="350.5" y="86.1">D106</text>
<text x="397.5" y="88.6">R206</text>
<text x="410.2" y="86.1">D206</text>
<text x="224.5" y="91" transform="rotate(-90 224.5 91)">0</text>
<text x="227" y="91" transform="rotate(-90 227 91)">0</text>
<text x="350.5" y="93.7">D107</text>
<text x="410.2" y="93.7">D207</text>
<text x="337.8" y="96.2">R107</text>
<text x="350.5" y="101.3">D108</text>
<text x="397.5" y="96.2">R207</text>
<text x="410.2" y="101.3">D208</text>
<text x="43.2" y="103.8">J1</text>
<text x="216.2" y="102.6">USB-C 3.x (sink)</text>
<text x="337.8" y="103.8">R108</text>
<text x="397.5" y="103.8">R208</text>
<text x="94" y="110.2">J2</text>
<text x="138.5" y="110.2">J3</text>
<text x="337.8" y="111.5">R109</text>
<text x="350.5" y="108.9">D109</text>
<text x="397.5" y="111.5">R209</text>
<text x="410.2" y="108.9">D209</text>
<text x="33.5" y="116.5">GND</text>
<text x="33.5" y="119.1">SSTXp2</text>
<text x="44.1" y="115" transform="rotate(-90 44.1 115)">0</text>
<text x="46.7" y="115" transform="rotate(-90 46.7 115)">0</text>
<text x="47.9" y="119.1">SSRXp2</text>
<text x="51.3" y="116.5">GND</text>
<text x="90.7" y="117.8">8</text>
<text x="90.7" y="115.3">9</text>
<text x="95.7" y="115.3">GND</text>
<text x="96.8" y="117.8">D+</text>
<text x="128.8" y="115.3">VBUS</text>
<text x="128.8" y="117.8">D-</text>
<text x="147.9" y="115.3">EH</text>
<text x="223.6" y="115.3">J6</text>
<text x="337.8" y="119.1">R110</text>
<text x="350.5" y="116.5">D110</text>
<text x="397.5" y="119.1">R210</text>
<text x="410.2" y="116.5">D210</text>
<text x="33.5" y="121.6">SSTXn2</text>
<text x="33.5" y="124.2">VBUS</text>
<text x="47.9" y="121.6">SSRXn2</text>
<text x="50.2" y="124.2">VBUS</text>
<text x="90.7" y="125.4">6</text>
<text x="90.7" y="122.9">7</text>
<text x="96" y="125.4">VCC</text>
<text x="96.8" y="122.9">D-</text>
<text x="97.7" y="120.3">ID</text>
<text x="128.8" y="120.3">D+</text>
<text x="128.8" y="122.9">GND</text>
<text x="128.8" y="125.4">StdA_SSRX-</text>
<text x="224" y="120.3">1</text>
<text x="224" y="122.9">2</text>
<text x="224" y="125.4">3</text>
<text x="350.5" y="124.2">D111</text>
<text x="410.2" y="124.2">D211</text>
<text x="33.5" y="126.7">CC2</text>
<text x="33.5" y="129.2">DP2</text>
<text x="33.5" y="131.8">DN2</text>
<text x="50.1" y="126.7">SUB1</text>
<text x="51.3" y="129.2">DN1</text>
<text x="51.4" y="131.8">DP1</text>
<text x="85.4" y="130.5">USB-A 2.0 (source)</text>
<text x="128.8" y="128">StdA_SSRX+</text>
<text x="128.8" y="130.5">GND_DRAIN</text>
<text x="224" y="128">4</text>
<text x="224" y="130.5">5</text>
<text x="283.3" y="130.5">J7</text>
<text x="337.8" y="126.7">R111</text>
<text x="350.5" y="131.8">D112</text>
<text x="397.5" y="126.7">R211</text>
<text x="410.2" y="131.8">D212</text>
<text x="33.5" y="134.3">SUB2</text>
<text x="33.5" y="136.9">VBUS</text>
<text x="50.2" y="136.9">VBUS</text>
<text x="51.4" y="134.3">CC1</text>
<text x="128.8" y="133">StdA_SSTX-</text>
<text x="128.8" y="135.6">StdA_SSTX+</text>
<text x="147.9" y="135.6">EH</text>
<text x="224" y="133">6</text>
<text x="224" y="135.6">7</text>
<text x="277.3" y="135.6">VBUS</text>
<text x="290.2" y="135.6">6</text>
<text x="337.8" y="134.3">R112</text>
<text x="397.5" y="134.3">R212</text>
<text x="33.5" y="139.4">SSRXn1</text>
<text x="33.5" y="141.9">SSRXp1</text>
<text x="48.1" y="141.9">SSTXP1</text>
<text x="48.2" y="139.4">SSTXn1</text>
<text x="129.9" y="140.7">USB-A 3.0 (source)</text>
<text x="224" y="138.1">8</text>
<text x="224" y="140.7">9</text>
<text x="224" y="143.2">10</text>
<text x="277.3" y="138.1">D-</text>
<text x="277.3" y="140.7">D+</text>
<text x="277.3" y="143.2">ID</text>
<text x="290.2" y="138.1">8</text>
<text x="290.2" y="143.2">9</text>
<text x="337.8" y="141.9">R113</text>
<text x="350.5" y="139.4">D113</text>
<text x="33.5" y="144.5">GND</text>
<text x="44.1" y="145.6" transform="rotate(-90 44.1 145.6)">0</text>
<text x="46.7" y="145.6" transform="rotate(-90 46.7 145.6)">0</text>
<text x="51.3" y="144.5">GND</text>
<text x="224" y="145.7">0</text>
<text x="224" y="148.3">0</text>
<text x="277.3" y="145.7">GND</text>
<text x="290.2" y="145.7">7</text>
<text x="337.8" y="149.6">R114</text>
<text x="350.5" y="147">D114</text>
<text x="418.3" y="148.3">GND</text>
<text x="224" y="150.8">0</text>
<text x="224" y="153.4">0</text>
<text x="224" y="155.9">0</text>
<text x="275.4" y="150.8">USB Mini-B (sink)</text>
<text x="34.6" y="157.2">USB-C 3.x (source)</text>
<text x="224" y="158.4">0</text>
<text x="213.1" y="163.5">USB Micro-B 3.0 (sink)</text>
<text x="358.6" y="163.5">GND</text>
<text x="283.3" y="168.6">J9</text>
<text x="223.6" y="178.8">J8</text>
<text x="217.7" y="183.8">DETECT1</text>
<text x="281.2" y="181.3">VBUS</text>
<text x="281.2" y="183.8">D-</text>
<text x="291.8" y="181" transform="rotate(-90 291.8 181)">EH</text>
<text x="294.3" y="181" transform="rotate(-90 294.3 181)">EH</text>
<text x="217.7" y="187.7">GND</text>
<text x="217.7" y="190.2">DP1</text>
<text x="281.2" y="186.4">D+</text>
<text x="281.2" y="188.9">ID</text>
<text x="281.2" y="191.5">GND</text>
<text x="37.5" y="194.5">JP1</text>
<text x="97.8" y="195.3">BAT+</text>
<text x="98.5" y="193.5">TP1</text>
<text x="116.8" y="195.3">BAT-</text>
<text x="117.5" y="193.5">TP2</text>
<text x="217.7" y="192.7">DN1</text>
<text x="217.7" y="195.3">ACC1</text>
<text x="217.7" y="197.8">PWR</text>
<text x="230.5" y="197.8">EP</text>
<text x="230.5" y="195.3">EP</text>
<text x="230.5" y="192.7">EP</text>
<text x="291.8" y="192.6" transform="rotate(-90 291.8 192.6)">EH</text>
<text x="294.3" y="192.6" transform="rotate(-90 294.3 192.6)">EH</text>
<text x="34.6" y="199.1">CC1-GND</text>
<text x="44.9" y="202.9">GND</text>
<text x="217.7" y="200.4">DN2</text>
<text x="217.7" y="202.9">DP2</text>
<text x="230.5" y="200.4">EP</text>
<text x="37.5" y="208.5">JP2</text>
<text x="117.3" y="204.2">GND</text>
<text x="217.7" y="205.4">ACC2</text>
<text x="217.7" y="209.2">DETECT2</text>
<text x="272.8" y="204.2">USB Micro-B 2.0 (sink)</text>
<text x="34.6" y="213.1">CC2-GND</text>
<text x="217.1" y="214.3">Lightning (sink)</text>
<text x="44.9" y="216.9">GND</text>
<text x="37.5" y="223.7">JP3</text>
<text x="37.2" y="228.3">S-G</text>
<text x="44.9" y="232.1">GND</text>
</g>
<g font-size="1.3" fill="#0f0f0f">
<text x="23.7" y="53.2">VIN_RAW 1</text>
<text x="223.4" y="53.4" transform="rotate(-90 223.4 53.4)">SHIELD</text>
<text x="225.9" y="53.4" transform="rotate(-90 225.9 53.4)">SHIELD</text>
<text x="327.9" y="51.9">A1_GND</text>
<text x="387.4" y="51.9">B1_GND</text>
<text x="40.5" y="54.5">VIN_PROT</text>
<text x="59.7" y="54.5">VIN_RAW</text>
<text x="64.6" y="54.5">VIN_PROT</text>
<text x="96.5" y="54.5">V_REG</text>
<text x="259.4" y="59.6">B9_VBUS 1</text>
<text x="327.1" y="59.6">A2_TX1P</text>
<text x="386.6" y="59.6">B2_TX2P</text>
<text x="39.2" y="65.1" transform="rotate(-90 39.2 65.1)">GND 3</text>
<text x="145.2" y="62.1">VBAT</text>
<text x="202.4" y="65.9">B3_TX2NB3</text>
<text x="202.5" y="63.4">B2_TX2PB2</text>
<text x="203.3" y="60.8">B1_GNDB1</text>
<text x="238.7" y="65.9">A10_RX2N</text>
<text x="238.7" y="63.4">A11_RX2P</text>
<text x="238.7" y="60.8">A12_GND</text>
<text x="261.7" y="62.1">B7_DN 2</text>
<text x="261.8" y="64.6">B6_DP 3</text>
<text x="55.7" y="68.5">VIN_PROT</text>
<text x="89.3" y="68.5">V_REG</text>
<text x="202.2" y="68.5">B4_VBUSB4</text>
<text x="203.4" y="71">B5_CC2B5</text>
<text x="259.6" y="69.7">B3_TX2N 5</text>
<text x="260.4" y="67.2">B1_GND 4</text>
<text x="327.1" y="67.2">A3_TX1N</text>
<text x="386.6" y="67.2">B3_TX2N</text>
<text x="204.5" y="76.1">B7_DNB7</text>
<text x="204.6" y="73.5">B6_DPB6</text>
<text x="258.1" y="77.3">B10_RX1N 8</text>
<text x="259.2" y="74.8">B12_GND 7</text>
<text x="259.6" y="72.3">B2_TX2P 6</text>
<text x="326.9" y="74.8">A4_VBUS</text>
<text x="386.4" y="74.8">B4_VBUS</text>
<text x="59.6" y="78.9" transform="rotate(-90 59.6 78.9)">VIN_PROT</text>
<text x="200.9" y="83.7">B10_RX1N</text>
<text x="202.1" y="78.6">B8_SBU2B8</text>
<text x="202.2" y="81.2">B9_VBUSB9</text>
<text x="258.1" y="79.9">B11_RX1P 9</text>
<text x="328" y="82.4">A5_CC1</text>
<text x="387.5" y="82.4">B5_CC2</text>
<text x="201" y="86.2">B11_RX1P</text>
<text x="202.1" y="88.8">B12_GND</text>
<text x="329.2" y="90">A6_DP</text>
<text x="388.8" y="90">B6_DP</text>
<text x="329.2" y="97.7">A7_DN</text>
<text x="388.7" y="97.7">B7_DN</text>
<text x="43.1" y="108" transform="rotate(-90 43.1 108)">VTEST</text>
<text x="45.6" y="108" transform="rotate(-90 45.6 108)">VTEST</text>
<text x="223.4" y="103.3" transform="rotate(-90 223.4 103.3)">SHIELD</text>
<text x="225.9" y="103.3" transform="rotate(-90 225.9 103.3)">SHIELD</text>
<text x="326.8" y="105.3">A8_SBU1</text>
<text x="386.3" y="105.3">B8_SBU2</text>
<text x="326.9" y="112.9">A9_VBUS</text>
<text x="386.4" y="112.9">B9_VBUS</text>
<text x="22.3" y="115.4">VTEST</text>
<text x="60.9" y="115.4">VTEST</text>
<text x="79.5" y="114.2">VTEST</text>
<text x="105.4" y="114.2">VTEST</text>
<text x="117.6" y="114.2">VTEST</text>
<text x="156.2" y="114.2">VTEST</text>
<text x="212.4" y="119.3">B9_VBUS 1</text>
<text x="214.7" y="121.8">B7_DN 2</text>
<text x="214.8" y="124.3">B6_DP 3</text>
<text x="325.6" y="120.5">A10_RX2N</text>
<text x="385.1" y="120.5">B10_RX1N</text>
<text x="212.6" y="132">B3_TX2N 6</text>
<text x="213.4" y="129.4">B1_GND 5</text>
<text x="218.9" y="126.9">ID 4</text>
<text x="325.6" y="128.1">A11_RX2P</text>
<text x="385.1" y="128.1">B11_RX1P</text>
<text x="212.2" y="137">B12_GND 8</text>
<text x="212.6" y="134.5">B2_TX2P 7</text>
<text x="265.7" y="134.5">B9_VBUS 1</text>
<text x="268" y="137">B7_DN 2</text>
<text x="326.7" y="135.8">A12_GND</text>
<text x="386.2" y="135.8">B12_GND</text>
<text x="211.1" y="139.6">B10_RX1N 9</text>
<text x="211.1" y="142.1">B11_RX1P10</text>
<text x="268.1" y="139.6">B6_DP 3</text>
<text x="272.2" y="142.1">ID 4</text>
<text x="333.2" y="143.4">ID</text>
<text x="214.2" y="147.2">SHIELD 0</text>
<text x="214.2" y="149.7">SHIELD 0</text>
<text x="214.2" y="144.7">SHIELD 0</text>
<text x="266.8" y="144.7">B1_GND 5</text>
<text x="214.2" y="152.3">SHIELD 0</text>
<text x="214.2" y="154.8">SHIELD 0</text>
<text x="328.5" y="151">SHIELD</text>
<text x="43.1" y="156.7" transform="rotate(-90 43.1 156.7)">VTEST</text>
<text x="45.6" y="156.7" transform="rotate(-90 45.6 156.7)">VTEST</text>
<text x="214.2" y="157.4">SHIELD 0</text>
<text x="290.7" y="172.7" transform="rotate(-90 290.7 172.7)">SHIELD</text>
<text x="293.2" y="172.7" transform="rotate(-90 293.2 172.7)">SHIELD</text>
<text x="212.5" y="182.8">ID 1</text>
<text x="267" y="180.2">B9_VBUS</text>
<text x="269.3" y="182.8">B7_DN</text>
<text x="269.4" y="185.3">B6_DP</text>
<text x="207.1" y="186.6">B1_GND 2</text>
<text x="208.4" y="191.6">B7_DN 4</text>
<text x="208.4" y="189.1">B6_DP 3</text>
<text x="268" y="190.4">B1_GND</text>
<text x="273.5" y="187.8">ID</text>
<text x="27" y="195.5">A5_CC1</text>
<text x="204.7" y="194.2">B10_RX1N 5</text>
<text x="206.1" y="196.7">B9_VBUS 6</text>
<text x="208.4" y="199.3">B7_DN 7</text>
<text x="208.4" y="201.8">B6_DP 8</text>
<text x="26.9" y="209.4">B5_CC2</text>
<text x="100.2" y="204" transform="rotate(-90 100.2 204)">VBAT</text>
<text x="204.8" y="204.3">B11_RX1P 9</text>
<text x="212.5" y="208.2">ID10</text>
<text x="290.7" y="204.9" transform="rotate(-90 290.7 204.9)">SHIELD</text>
<text x="293.2" y="204.9" transform="rotate(-90 293.2 204.9)">SHIELD</text>
<text x="27.5" y="224.7">SHIELD</text>
</g>
<g font-size="1.3" fill="#a90000">
<text x="32.3" y="53.2">1</text>
<text x="39.2" y="50.3" transform="rotate(-90 39.2 50.3)">4 GND</text>
<text x="39.2" y="50.3" transform="rotate(-90 39.2 50.3)">4</text>
<text x="124.3" y="49" transform="rotate(-90 124.3 49)">1 V_REG</text>
<text x="129.4" y="49" transform="rotate(-90 129.4 49)">2 VTEST</text>
<text x="134.5" y="49" transform="rotate(-90 134.5 49)">3 VBAT</text>
<text x="32.3" y="55.7">2</text>
<text x="78" y="54.5">3</text>
<text x="90.7" y="54.5">2</text>
<text x="223.4" y="56.6" transform="rotate(-90 223.4 56.6)">0</text>
<text x="225.9" y="56.6" transform="rotate(-90 225.9 56.6)">0</text>
<text x="39.2" y="60.4" transform="rotate(-90 39.2 60.4)">3</text>
<text x="85" y="61.7" transform="rotate(-90 85 61.7)">1</text>
<text x="124.3" y="61.7" transform="rotate(-90 124.3 61.7)">4</text>
<text x="129.4" y="61.7" transform="rotate(-90 129.4 61.7)">5</text>
<text x="134.5" y="61.7" transform="rotate(-90 134.5 61.7)">6</text>
<text x="151" y="62.1">1</text>
<text x="157.4" y="62.1">2</text>
<text x="235.6" y="65.9">A10</text>
<text x="235.6" y="63.4">A11</text>
<text x="235.6" y="60.8">A12</text>
<text x="236.2" y="71">A8A8_SBU1</text>
<text x="236.2" y="68.4">A9A9_VBUS</text>
<text x="288.2" y="67.2">10SHIELD</text>
<text x="236.2" y="76.1">A6A6_DP</text>
<text x="236.2" y="73.5">A7A7_DN</text>
<text x="288.2" y="72.3">11SHIELD</text>
<text x="210.1" y="83.7">B10</text>
<text x="236.2" y="83.7">A3A3_TX1N</text>
<text x="236.2" y="81.1">A4A4_VBUS</text>
<text x="236.2" y="78.6">A5A5_CC1</text>
<text x="210.1" y="86.2">B11</text>
<text x="210.1" y="88.8">B12</text>
<text x="236.2" y="88.8">A1A1_GND</text>
<text x="236.2" y="86.2">A2A2_TX1P</text>
<text x="223.4" y="94.7" transform="rotate(-90 223.4 94.7)">0</text>
<text x="225.9" y="94.7" transform="rotate(-90 225.9 94.7)">0</text>
<text x="43" y="111.2" transform="rotate(-90 43 111.2)">0</text>
<text x="45.6" y="111.2" transform="rotate(-90 45.6 111.2)">0</text>
<text x="30.4" y="115.4">B1</text>
<text x="30.4" y="118">B2</text>
<text x="55.3" y="118">A11</text>
<text x="55.3" y="115.4">A12</text>
<text x="88.2" y="116.7">8</text>
<text x="88.2" y="114.2">9</text>
<text x="100.9" y="119.2">3</text>
<text x="100.9" y="116.7">4</text>
<text x="100.9" y="114.2">5</text>
<text x="126.3" y="114.2">1</text>
<text x="126.3" y="116.7">2</text>
<text x="126.3" y="119.2">3</text>
<text x="151.1" y="114.2">12</text>
<text x="30.4" y="120.5">B3</text>
<text x="30.4" y="123.1">B4</text>
<text x="30.4" y="125.6">B5</text>
<text x="55.3" y="120.5">A10</text>
<text x="55.9" y="125.6">A8</text>
<text x="55.9" y="123.1">A9</text>
<text x="88.2" y="124.3">6</text>
<text x="88.2" y="121.8">7</text>
<text x="100.9" y="124.3">1</text>
<text x="100.9" y="121.8">2</text>
<text x="126.3" y="121.8">4</text>
<text x="126.3" y="124.3">5</text>
<text x="30.4" y="128.1">B6</text>
<text x="30.4" y="130.7">B7</text>
<text x="55.9" y="130.7">A6</text>
<text x="55.9" y="128.1">A7</text>
<text x="126.3" y="126.9">6</text>
<text x="126.3" y="129.4">7</text>
<text x="126.3" y="131.9">8</text>
<text x="30.4" y="133.2">B8</text>
<text x="30.4" y="135.8">B9</text>
<text x="55.9" y="135.8">A4</text>
<text x="55.9" y="133.2">A5</text>
<text x="126.3" y="134.5">9</text>
<text x="151.1" y="134.5">13</text>
<text x="292.6" y="134.5">6 SHIELD</text>
<text x="292.6" y="137">8 SHIELD</text>
<text x="29.8" y="138.3">B10</text>
<text x="29.8" y="140.8">B11</text>
<text x="29.8" y="143.4">B12</text>
<text x="55.9" y="143.4">A1</text>
<text x="55.9" y="140.8">A2</text>
<text x="55.9" y="138.3">A3</text>
<text x="292.6" y="142.1">9 SHIELD</text>
<text x="43" y="149.3" transform="rotate(-90 43 149.3)">0</text>
<text x="45.6" y="149.3" transform="rotate(-90 45.6 149.3)">0</text>
<text x="292.6" y="144.6">7 SHIELD</text>
<text x="290.7" y="176" transform="rotate(-90 290.7 176)">9</text>
<text x="293.2" y="176" transform="rotate(-90 293.2 176)">8</text>
<text x="277.4" y="180.2">1</text>
<text x="277.4" y="182.7">2</text>
<text x="277.4" y="185.3">3</text>
<text x="233.6" y="191.6">14SHIELD</text>
<text x="277.4" y="187.8">4</text>
<text x="277.4" y="190.4">5</text>
<text x="233.6" y="196.7">12SHIELD</text>
<text x="233.6" y="194.2">13SHIELD</text>
<text x="290.7" y="196.3" transform="rotate(-90 290.7 196.3)">6</text>
<text x="293.2" y="196.3" transform="rotate(-90 293.2 196.3)">7</text>
<text x="233.6" y="199.3">11SHIELD</text>
</g>
</svg>
